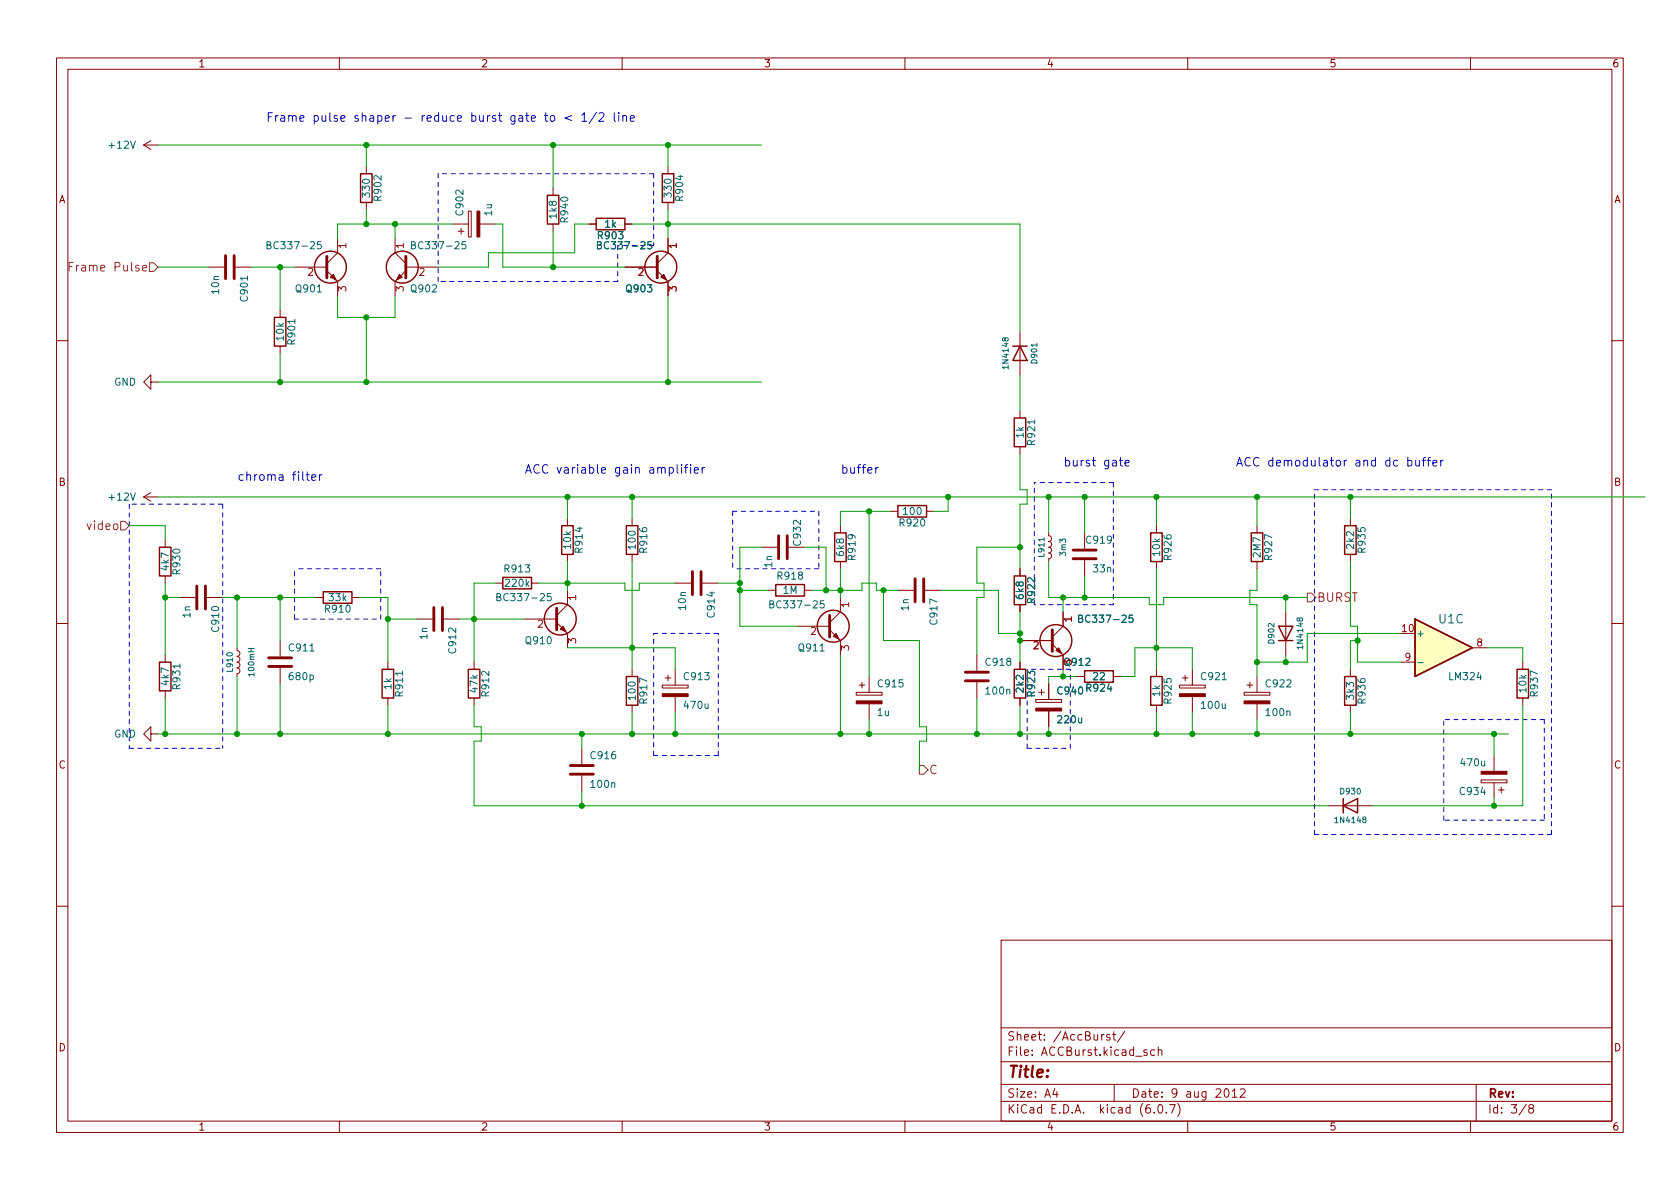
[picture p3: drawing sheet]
<svg xmlns="http://www.w3.org/2000/svg" width="297mm" height="210mm" viewBox="0 0 297 210" stroke-linecap="round" stroke-linejoin="round" font-family="sans-serif">
<g fill="none" stroke="#840000" stroke-width=".18">
<path d="M10 10.2h277v190.1h-277zM12 12.2h273v186.1h-273zM60 10.2v2M110 10.2v2M160 10.2v2M210 10.2v2M260 10.2v2M25.4 25.6l1.3 .8M25.4 25.6h2.5M26.7 24.9l-1.3 .7M64.8 29.5v1.2M64.8 35.8v1.3"/>
<path d="M80 39.6h2.8M82.8 37.3h.5v4.6h-.5zM84.8 39.6h2.8M97.8 33.3v1.2M97.8 39.6v1.3M104.1 39.6h1.3M110.5 39.6h1.3M118.1 29.5v1.2M118.1 35.8v1.3M36.8 47.2h2.8M41.7 47.2h2.7M49.5 54.9v1.2"/>
<path d="M52.1 47.2h5.7M57.8 47.9l1.9 1.9v2.5M59.7 42.2v2.5l-1.9 1.9M69.8 42.2v2.5l2 1.9M71.8 47.9l-2 1.9v2.5M71.8 47.2h5.7M81 40.9h1M81.5 40.4v1M110.5 47.2h5.7M116.2 47.9l1.9 1.9v2.5M118.1 42.2v2.5l-1.9 1.9M180.3 58.7v7.6"/>
<path d="M10 60.2h2M26.7 67.6v-1.3l-1.3 1.3 1.3 1.2v-1.2h1.2M49.5 61.2v1.3M180.3 72.6v1.3M180.3 79v1.3M285 60.2h2M25.4 87.9l1.3 .7M25.4 87.9h2.5M26.7 87.1l-1.3 .8M29.2 95.5v1.3M100.3 91.7v1.3M100.3 98v1.3"/>
<path d="M111.8 91.7v1.3M111.8 98v1.3M134.6 96.8h2.8M139.4 96.8h2.8M148.6 93v1.2M148.6 99.3v1.3M157.5 90.4h1.2M163.8 90.4h1.3M185.4 94.2v.5l.4 .2 .1 .3-.1 .4-.4 .2 .3 .1 .2 .3-.1 .4-.4 .2 .4 .2 .1 .4-.2 .3-.3 .1 .4 .1 .1 .4-.1 .4-.4 .1v.5M191.8 94.2v2.8M191.8 99.1v2.7M204.5 93v1.2"/>
<path d="M204.5 99.3v1.3M222.2 93v1.2M222.2 99.3v1.3M238.8 91.7v1.3M238.8 98v1.3M10 110.2h2M29.2 101.8v1.3M29.2 115.8v1.3M31.7 105.7h2.8M36.6 105.7h2.8M41.9 114.5v.6l.4 .1 .1 .4-.1 .3-.4 .2 .3 .1 .2 .3-.1 .4-.4 .2 .4 .2 .1 .4-.2 .3-.3 .1 .4 .2 .1 .3-.1 .4-.4 .1v.5M49.5 113.3v2.8"/>
<path d="M49.5 118.1v2.8M55.9 105.7h1.2M62.2 105.7h1.3M68.6 117.1v1.3M73.7 109.5h2.8M78.5 109.5h2.8M83.8 117.1v1.3M87.6 103.1h1.3M92.7 109.5h5.7M94 103.1h1.2M98.4 110.1l1.9 1.9v2.5M100.3 104.4v2.5l-1.9 1.9"/>
<path d="M111.8 118.4v1.2M117.6 119.9h1M118.1 119.4v1M119.4 103.1h2.8M119.4 118.4v2.8M124.2 103.1h2.8M135.9 104.4h1.3M141 110.7h5.7M142.2 104.4h1.3M146.7 111.4l1.9 1.9v2.5M148.6 105.7v2.5l-1.9 1.9M153.7 119.6v2.8"/>
<path d="M158.7 104.4h2.8M163.6 104.4h2.8M172.7 115.8v2.8M180.3 100.6v1.2M180.3 106.9v1.3M180.3 117.1v1.3M180.3 113.3h5.8M186.1 113.9l1.9 1.9M188 108.2v2.5l-1.9 1.9M190.5 119.6h1.3M196.8 119.6h1.3M204.5 118.4v1.2"/>
<path d="M209 119.9h1.1M209.5 119.4v1M210.8 118.4v2.8M222.2 119.6v2.8M227.3 108.2v7.6M238.8 118.4v1.2M247.6 117.1h2.6M260.3 114.5h2.6M269.2 117.1v1.3M285 110.2h2M26.7 129.8v-1.3l-1.3 1.3 1.3 1.3v-1.3h1.2M29.2 122.2v1.2"/>
<path d="M68.6 123.4v1.3M83.8 123.4v1.3M102.9 132.3v2.8M102.9 137.2v2.7M111.8 124.7v1.3M117.1 121.2h4.6v.5h-4.6zM119.4 123.2v2.8M151.4 122.4h4.6v.5h-4.6zM151.9 121.2h1M152.4 120.6v1.1M153.7 124.5v2.7M172.7 120.6v2.8"/>
<path d="M180.3 123.4v1.3M183.1 123.7h4.6v.5h-4.6zM183.6 122.4h1.1M184.1 121.9v1M185.4 120.9v2.8M185.4 125.7v2.8M204.5 124.7v1.3M208.5 121.2h4.6v.5h-4.6zM210.8 123.2v2.8M220 122.4h4.5v.5h-4.5zM220.5 121.2h1M221 120.6v1.1"/>
<path d="M222.2 124.5v2.7M238.8 124.7v1.3M261.9 137.9h4.5v.5h-4.5zM264.2 133.6v2.8M264.2 138.4v2.8M264.9 139.7h1M265.4 139.2v1M269.2 123.4v1.3M234.9 142.5h7.7M10 160.2h2M177 166.3h108v32h-108zM285 160.2h2"/>
<path d="M60 198.3v2M110 198.3v2M160 198.3v2M177 194.8h108M177 191.8h108M177 187.8h108M177 181.8h108M186.5 192.5l-.4 1h1M186.9 193v1M195.2 182.9l-.3 .1-.1 .2M196.2 183l-.3-.1-.3 .2 .1 .3 .5 .1v.4h-.6M196.7 182.9h.6"/>
<path d="M196.9 182.4v1.3l.4 .2M197 191.8v3M198.9 182.4l-1.3 1.9M202.8 185.7l-.4-.1-.2 .2 .1 .3 .5 .1v.4h-.6M204.1 196.7v.1M204.1 185.7l-.4-.1-.3 .3v.4l.2 .3h.5M204.8 185.8l.2-.2 .4 .1v.9M204.8 185.1v1.5M204.9 195.4l.2-.1a.81 .81 0 0 1 .6 .7 .81 .81 0 0 1-.3 .8h-.2a.81 .81 0 0 1-.6-.6 .81 .81 0 0 1 .3-.8zM206.2 196.7v.1M206.8 195.3h1l-.7 1.5M208.2 195.1a1.72 1.72 0 0 1 0 2.3"/>
<path d="M210 198.3v2M216.6 192.6l.2-.1a.81 .81 0 0 1 .6 .7 .81 .81 0 0 1-.3 .8h-.2a.81 .81 0 0 1-.5-.6 .81 .81 0 0 1 .2-.8zM217.9 193l.4-.5v1.5M217.9 194h.8M219.3 192.7l.6-.2 .2 .2v.3l-.9 1h.9M260 198.3v2M261 191.8v6.5M269.9 195.3l-1.3 1.9M270.6 196l-.3-.3 .1-.2 .2-.2 .4 .1 .2 .2-.1 .2-.7 .2-.1 .3v.2l.3 .3h.4l.2-.3-.1-.4-.2-.1"/>
</g>
<g fill="none" stroke="#840000" stroke-width=".25">
<path d="M63.8 30.7h2v5.1h-2zM96.8 34.5h2v5.1h-2zM105.4 38.6h5.1v2h-5.1zM117.1 30.7h2v5.1h-2zM48.5 56.1h2v5.1h-2zM179.1 61.2h2.5M179.3 73.9h2.1v5.1h-2.1zM180.3 61.2l1.3 2.5h-2.5zM28.2 96.8h2v5h-2zM99.3 93h2v5h-2zM110.7 93h2.1v5h-2.1zM147.6 94.2h2v5.1h-2z"/>
<path d="M158.7 89.4h5.1v2h-5.1zM203.5 94.2h2v5.1h-2zM221.2 94.2h2.1v5.1h-2.1zM237.7 93h2.1v5h-2.1zM28.2 117.1h2v5.1h-2zM57.1 104.6h5.1v2.1h-5.1zM67.6 118.4h2v5h-2zM82.8 118.4h2v5h-2zM88.9 102.1h5.1v2h-5.1zM110.7 119.6h2.1v5.1h-2.1zM137.2 103.4h5v2h-5zM179.3 118.4h2.1v5h-2.1z"/>
<path d="M179.3 101.8h2.1v5.1h-2.1zM191.8 118.6h5v2h-5zM203.5 119.6h2v5.1h-2zM226.1 110.7h2.5l-1.3 2.6zM226.1 113.3h2.5M237.7 119.6h2.1v5.1h-2.1zM250.2 109.5l10.1 5-10.1 5.1zM268.2 118.4h2.1v5h-2.1zM237.5 142.5l2.5-1.3v2.6zM237.5 141.2v2.6"/>
<circle cx="58.4" cy="47.2" r="2.82"/>
<circle cx="71.1" cy="47.2" r="2.82"/>
<circle cx="116.8" cy="47.2" r="2.82"/>
<circle cx="99.1" cy="109.5" r="2.82"/>
<circle cx="147.3" cy="110.7" r="2.82"/>
<circle cx="186.7" cy="113.3" r="2.82"/>
</g>
<g fill="#840000" stroke="#840000" stroke-width=".18">
<path d="M151.4 123.9h4.6v.6h-4.6z"/>
<path d="M99.1 111.2l.5-.5 .5 1.1z"/>
<path d="M117.1 122.7h4.6v.5h-4.6z"/>
<path d="M261.9 136.4h4.5v.5h-4.5z"/>
<path d="M58.4 49l.5-.5 .5 1z"/>
<path d="M147.3 112.5l.5-.5 .5 1z"/>
<path d="M70.6 48.5l.5 .5-1 .5z"/>
<path d="M186.7 115.1l.5-.6 .5 1.1z"/>
<path d="M84.3 37.3h.5v4.6h-.5z"/>
<path d="M183.1 125.2h4.6v.5h-4.6z"/>
<path d="M220 123.9h4.5v.6h-4.5z"/>
<path d="M116.8 49l.5-.5 .6 1z"/>
<path d="M208.5 122.7h4.6v.5h-4.6z"/>
</g>
<g fill="none" stroke="#840000" stroke-width=".51">
<path d="M39.9 45.2v4.1M41.4 45.2v4.1M57.8 45.3v3.8M71.8 45.3v3.8M116.2 45.3v3.8M137.7 94.7v4.1M139.2 94.7v4.1M189.7 98.8h4.1M189.7 97.3h4.1M34.8 103.6v4.1M36.3 103.6v4.1M47.5 117.9h4.1"/>
<path d="M47.5 116.3h4.1M76.7 107.4v4.1M78.2 107.4v4.1M98.4 107.6v3.8M122.4 101.1v4.1M124 101.1v4.1M146.7 108.8v3.8M161.8 102.4v4M163.3 102.4v4M170.7 118.9h4.1M186.1 111.4v3.8M100.8 136.9h4.1"/>
<path d="M100.8 135.4h4.1M170.7 120.4h4.1"/>
</g>
<g fill="none" stroke="#006464" stroke-width=".18">
<path d="M47.2 43.3h.6l.1-.2-.1-.2-.6-.2v1.3h.5l.2-.1v-.3l-.3-.3M56.8 42.7h-.6l-.1 .6 .2-.1 .4 .1 .1 .2v.4l-.2 .1-.5-.1M72.8 43.3h.5l.1-.2v-.2l-.6-.2v1.3h.5l.1-.1 .1-.3-.3-.3M82.3 42.7h-.6v.6l.1-.1 .5 .1 .1 .2-.1 .4-.2 .1-.4-.1M105.6 43.3h.6l.1-.2-.1-.2-.6-.2v1.3h.5l.2-.1 .1-.3-.3-.3M115.2 42.7h-.6l-.1 .6 .2-.1 .4 .1 .1 .2v.4l-.2 .1-.5-.1M87.9 105.6l.5-.1 .1-.2v-.2l-.6-.1v1.2h.4l.2-.1 .1-.3-.3-.2M97.4 105h-.6l-.1 .6 .2-.2 .4 .1 .2 .2-.1 .4-.2 .1-.5-.1M136.1 106.8h.6l.1-.2-.1-.2-.6-.2v1.3h.5l.2-.1v-.3l-.3-.3M145.7 106.2h-.6l-.1 .6 .2-.1 .4 .1 .1 .2v.4l-.2 .1-.5-.1M190.7 109.4l.6-.1 .1-.2-.1-.2-.6-.1v1.2h.5l.2-.1v-.3l-.3-.2M200.3 108.8h-.6l-.1 .6 .2-.1h.4l.1 .2v.4l-.2 .1-.5-.1"/>
<path d="M250.7 117.2h1"/>
</g>
<path d="M250.2 109.5l10.1 5-10.1 5.1z" fill="#ffffc2" stroke="#ffffc2" stroke-width=".18"/>
<path d="M12.2 47.1h.5M12.9 46.4h-.7v1.5M26.4 46.5h.8l.7 .7-.7 .8h-.8zM21.3 92.2h.8l.8 .8-.8 .7h-.8zM231.1 104.9h.8l.8 .8-.8 .7h-.8zM162.6 135.4h.7l.8 .7-.8 .8h-.7z" fill="none" stroke="#725600" stroke-width=".18"/>
<g fill="none" stroke="#0000c2" stroke-width=".18">
<path d="M96.5 19.9v1.3l.4 .3M105.5 19.9l-1.3 1.9M108.6 19.9v1.3l.2 .3M109.4 19.9v.2M96.3 20.4h.6M97.4 20.5l.4-.1 .3 .3v.5l-.3 .3-.4-.1-.1-.2v-.5zM101.1 20.4l-1.2 .5 1.2 .4M102.9 20.4l.4-.5v1.6M102.9 21.5h.8M105.9 20.1l.6-.2 .2 .2 .1 .3-1 1.1h1M109.4 20.4v1.1M110.1 20.6l.2-.2 .4 .1 .1 1"/>
<path d="M110.1 20.4v1.1M111.4 20.9l.8-.1-.1-.3-.4-.1-.3 .3 .1 .7h.6M54.1 83.9h.6M54.3 83.4v1.3l.4 .3M55.1 84.4l.7-.1v-.3l-.5-.1-.2 .3 .1 .7h.6M56.5 83.9v1.1M56.9 83.9l-.3 .1-.1 .2M119.7 82.2v1.3l.2 .2M120.5 82.2v.1M120.5 82.7v1M121 82.7h.6M121.6 82.2l-.4 .2v1.3"/>
<path d="M122.1 82.2v.1M122.1 82.7v1M122.8 83.2l.7-.2-.1-.3h-.4l-.2 .2v.7h.6M124.1 82.7v1M124.6 82.7h-.3l-.2 .3M154.8 82.7v1M155.3 82.7h-.3l-.2 .3M197.9 81.4h.6M198.1 80.9v1.3l.4 .2M198.9 81.9l.7-.1v-.3l-.5-.1-.2 .2 .1 .7h.6M248.9 81.5l.5-.1 .2 .3v.4l-.1 .2h-.6M250.3 81.4l.1 .9 .3 .1 .3-.1"/>
<path d="M251 81.4v1M251.5 81.4h.5M252 80.9l-.3 .2v1.3M252.3 81.4h.6M252.9 80.9l-.3 .2v1.3M253.4 81.9l.7-.1-.1-.3-.4-.1-.2 .2v.7h.6M254.7 81.4v1M255.2 81.4l-.3 .1-.2 .2"/>
</g>
<g fill="none" stroke="#0000c2" stroke-width=".18" stroke-dasharray=".8 .8">
<path d="M115.6 30.7h-38.1M115.6 30.7v12.7M77.5 49.8v-19.1M109.2 43.4v6.4M109.2 49.8h-31.7M115.6 43.4h-6.4M22.9 89.1v43.2M39.4 89.1h-16.5M39.4 89.1v43.2M129.5 90.4v10.2M129.5 90.4h15.3M144.8 90.4v10.2"/>
<path d="M196.8 85.3h-13.9M196.8 85.3v21.6M274.3 86.6h-41.9M52.1 109.5h15.2M52.1 109.5v-8.9M67.3 109.5v-8.9M67.3 100.6h-15.2M127 112h-11.4M144.8 100.6h-15.3M182.9 106.9v-21.6M189.2 118.4h-7.6M196.8 106.9h-13.9"/>
<path d="M22.9 132.3h16.5M115.6 133.6h11.4M115.6 133.6v-21.6M127 133.6v-21.6M181.6 132.3h7.6M181.6 132.3v-13.9M189.2 132.3v-13.9M273 127.2h-17.7M273 127.2v17.8M232.4 147.6v-61M232.4 147.6h41.9M255.3 145v-17.8"/>
<path d="M273 145h-17.7M274.3 147.6v-61"/>
</g>
<g fill="none" stroke="#009600" stroke-width=".18">
<path d="M27.9 25.6h106.7M64.8 25.6v3.9M64.8 37.1v2.5M69.8 39.6v2.6M80 39.6h-20.3v2.6M87.6 39.6h1.3v7.6h21.6M97.8 25.6v7.7M104.1 39.6h-2.5v5.1h-15.2v2.5h-8.9M111.8 39.6h68.5v19.1M118.1 25.6v3.9M118.1 37.1v5.1M27.9 47.2h8.9"/>
<path d="M44.4 47.2h7.7M49.5 47.2v7.7M59.7 52.3v3.8h10.1v-3.8M64.8 56.1v11.5M97.8 40.9v6.3M118.1 52.3v15.3M27.9 67.6h106.7M49.5 62.5v5.1M180.3 66.3v6.3M22.9 93h6.3v2.5M27.9 87.9h262.9M100.3 87.9v3.8"/>
<path d="M100.3 99.3v5.1M111.8 87.9v3.8M111.8 99.3v19.1M134.6 96.8h-3.8v13.9h10.2M142.2 96.8h3.8v7.6M153.7 90.4v29.2M157.5 90.4h-8.9v2.6M167.6 87.9v2.5h-2.5M180.3 96.8h-7.6v6.3h1.3v2.6h-1.3v10.1M180.3 80.3v6.3h1.3v2.5h-1.3v11.5M185.4 99.3v6.4h17.8v1.2h2.5v-1.2h25.4M185.4 87.9v6.3"/>
<path d="M191.8 87.9v6.3M204.5 87.9v5.1M222.2 87.9v5.1M238.8 99.3v11.4h1.2v6.4h7.6M238.8 87.9v3.8M29.2 103.1v12.7M29.2 105.7h2.5M39.4 105.7h16.5M41.9 105.7v8.8M41.9 119.6v10.2M49.5 105.7v7.6M63.5 105.7h5.1v11.4"/>
<path d="M68.6 109.5h5.1M81.3 109.5h11.4M87.6 103.1h-3.8v14M95.2 103.1h15.3v1.3h2.5v-1.3h6.4M100.3 114.5h19.1v3.9M127 103.1h3.8M130.8 104.4h5.1M143.5 104.4h8.9v-1.3h2.5v1.3h3.8M148.6 100.6v5.1M148.6 115.8v14M156.2 104.4v8.9h6.4v15.2h1.2v2.6h-1.2v5M166.4 104.4h10.1v7.6h3.8"/>
<path d="M180.3 108.2v8.9M188 105.7v2.5M188 118.4v1.2M190.5 119.6h-5.1v1.3M191.8 101.8v3.9M204.5 100.6v17.8M210.8 118.4v-3.9h-10.1v5.1h-2.6M222.2 100.6v3.8h-1.2v2.5h1.2v12.7M227.3 105.7v2.5M227.3 115.8v1.3M240 113.3h-1.2v5.1M247.6 112h-16.5v5.1h-8.9"/>
<path d="M262.9 114.5h6.3v2.6M27.9 129.8h238.8M29.2 123.4v6.4M49.5 120.9v8.9M68.6 124.7v5.1M83.8 124.7v3.8h1.3v2.6h-1.3v11.4h151.1M102.9 129.8v2.5M102.9 139.9v2.6M111.8 126v3.8M119.4 126v3.8M153.7 127.2v2.6M172.7 123.4v6.4"/>
<path d="M180.3 124.7v5.1M185.4 128.5v1.3M204.5 126v3.8M210.8 126v3.8M222.2 127.2v2.6M238.8 126v3.8M264.2 129.8v3.8M269.2 124.7v17.8h-26.6M264.2 141.2v1.3"/>
</g>
<g fill="#009600" stroke="#009600" stroke-width=".18">
<circle cx="111.8" cy="87.9" r=".46"/>
<circle cx="100.3" cy="87.9" r=".46"/>
<circle cx="111.8" cy="129.8" r=".46"/>
<circle cx="119.4" cy="129.8" r=".46"/>
<circle cx="130.8" cy="104.4" r=".46"/>
<circle cx="156.2" cy="104.4" r=".46"/>
<circle cx="148.6" cy="104.4" r=".46"/>
<circle cx="97.8" cy="47.2" r=".46"/>
<circle cx="118.1" cy="67.6" r=".46"/>
<circle cx="118.1" cy="25.6" r=".46"/>
<circle cx="118.1" cy="39.6" r=".46"/>
<circle cx="130.8" cy="103.1" r=".46"/>
<circle cx="146" cy="104.4" r=".46"/>
<circle cx="68.6" cy="109.5" r=".46"/>
<circle cx="29.2" cy="129.8" r=".46"/>
<circle cx="41.9" cy="129.8" r=".46"/>
<circle cx="49.5" cy="129.8" r=".46"/>
<circle cx="68.6" cy="129.8" r=".46"/>
<circle cx="49.5" cy="105.7" r=".46"/>
<circle cx="41.9" cy="105.7" r=".46"/>
<circle cx="64.8" cy="25.6" r=".46"/>
<circle cx="64.8" cy="39.6" r=".46"/>
<circle cx="69.8" cy="39.6" r=".46"/>
<circle cx="49.5" cy="47.2" r=".46"/>
<circle cx="97.8" cy="25.6" r=".46"/>
<circle cx="64.8" cy="56.1" r=".46"/>
<circle cx="102.9" cy="142.5" r=".46"/>
<circle cx="111.8" cy="114.5" r=".46"/>
<circle cx="100.3" cy="103.1" r=".46"/>
<circle cx="102.9" cy="129.8" r=".46"/>
<circle cx="83.8" cy="109.5" r=".46"/>
<circle cx="49.5" cy="67.6" r=".46"/>
<circle cx="64.8" cy="67.6" r=".46"/>
<circle cx="29.2" cy="105.7" r=".46"/>
<circle cx="167.6" cy="87.9" r=".46"/>
<circle cx="153.7" cy="90.4" r=".46"/>
<circle cx="204.5" cy="87.9" r=".46"/>
<circle cx="204.5" cy="114.5" r=".46"/>
<circle cx="238.8" cy="87.9" r=".46"/>
<circle cx="222.2" cy="87.9" r=".46"/>
<circle cx="222.2" cy="117.1" r=".46"/>
<circle cx="204.5" cy="129.8" r=".46"/>
<circle cx="210.8" cy="129.8" r=".46"/>
<circle cx="222.2" cy="129.8" r=".46"/>
<circle cx="191.8" cy="87.9" r=".46"/>
<circle cx="185.4" cy="87.9" r=".46"/>
<circle cx="180.3" cy="96.8" r=".46"/>
<circle cx="188" cy="105.7" r=".46"/>
<circle cx="191.8" cy="105.7" r=".46"/>
<circle cx="227.3" cy="117.1" r=".46"/>
<circle cx="238.8" cy="129.8" r=".46"/>
<circle cx="227.3" cy="105.7" r=".46"/>
<circle cx="240" cy="113.3" r=".46"/>
<circle cx="264.2" cy="129.8" r=".46"/>
<circle cx="264.2" cy="142.5" r=".46"/>
<circle cx="180.3" cy="112" r=".46"/>
<circle cx="185.4" cy="129.8" r=".46"/>
<circle cx="180.3" cy="113.3" r=".46"/>
<circle cx="180.3" cy="129.8" r=".46"/>
<circle cx="188" cy="119.6" r=".46"/>
<circle cx="172.7" cy="129.8" r=".46"/>
<circle cx="153.7" cy="129.8" r=".46"/>
<circle cx="148.6" cy="129.8" r=".46"/>
</g>
<text font-size="2.8" fill="#840000" x="178" y="190.6">Title:</text>
<g font-size="2.1" fill="#0000c2">
<text x="47" y="21.5">Frame pulse shaper - reduce burst gate to &lt; 1/2 line</text>
<text x="92.7" y="83.8">ACC variable gain amplifier</text>
<text x="148.6" y="83.8">buffer</text>
<text x="188" y="82.5">burst gate</text>
<text x="218.4" y="82.5">ACC demodulator and dc buffer</text>
<text x="41.9" y="85">chroma filter</text>
</g>
<g font-size="2.1" fill="#725600">
<text x="13.7" y="48">Frame Pulse</text>
<text x="15.7" y="93.7">video</text>
<text x="232.8" y="106.4">BURST</text>
<text x="164.2" y="136.9">C</text>
</g>
<text font-size="2.1" fill="#006464" x="254.4" y="110.2">U1C</text>
<g font-size="2.1" fill="#840000">
<text x="178" y="184">Sheet: /AccBurst/</text>
<text x="178" y="186.7">File: ACCBurst.kicad_sch</text>
<text x="178" y="196.9">KiCad E.D.A. kicad (6.0.7)</text>
<text x="178" y="194.1">Size: A4</text>
<text x="200" y="194.1">Date: 9 aug 2012</text>
<text x="263" y="194.1">Rev:</text>
<text x="263" y="196.9">Id: 3/8</text>
</g>
<g font-size="1.8" fill="#840000">
<text x="35" y="11.9">1</text>
<text x="85" y="11.9">2</text>
<text x="135" y="11.9">3</text>
<text x="185" y="11.9">4</text>
<text x="235" y="11.9">5</text>
<text x="285" y="11.9">6</text>
<text x="10.3" y="35.9">A</text>
<text x="285.3" y="35.9">A</text>
<text x="10.3" y="85.9">B</text>
<text x="285.3" y="85.9">B</text>
<text x="188.3" y="117.7">Q912</text>
<text x="10.3" y="135.9">C</text>
<text x="285.3" y="135.9">C</text>
<text x="10.3" y="185.9">D</text>
<text x="285.3" y="185.9">D</text>
<text x="35" y="199.9">1</text>
<text x="85" y="199.9">2</text>
<text x="135" y="199.9">3</text>
<text x="185" y="199.9">4</text>
<text x="235" y="199.9">5</text>
<text x="285" y="199.9">6</text>
</g>
<g font-size="1.8" fill="#006464">
<text x="19.4" y="26.3">+12V</text>
<text x="65.4" y="34.7" transform="rotate(-90 65.4 34.7)">330</text>
<text x="67.4" y="35.4" transform="rotate(-90 67.4 35.4)">R902</text>
<text x="118.7" y="34.7" transform="rotate(-90 118.7 34.7)">330</text>
<text x="120.8" y="35.4" transform="rotate(-90 120.8 35.4)">R904</text>
<text x="81.9" y="37.9" transform="rotate(-90 81.9 37.9)">C902</text>
<text x="87" y="38.1" transform="rotate(-90 87 38.1)">1u</text>
<text x="98.4" y="38.6" transform="rotate(-90 98.4 38.6)">1k8</text>
<text x="100.5" y="39.2" transform="rotate(-90 100.5 39.2)">R940</text>
<text x="107" y="40.3">1k</text>
<text x="48" y="44.1">BC337-25</text>
<text x="73.5" y="44.1">BC337-25</text>
<text x="105.8" y="42.3">R903</text>
<text x="106.4" y="44.1">BC337-25</text>
<text x="38.7" y="51.9" transform="rotate(-90 38.7 51.9)">10n</text>
<text x="43.8" y="53.2" transform="rotate(-90 43.8 53.2)">C901</text>
<text x="52.4" y="51.7">Q901</text>
<text x="72.8" y="51.7">Q902</text>
<text x="110.8" y="51.7">Q903</text>
<text x="50.2" y="60.1" transform="rotate(-90 50.2 60.1)">10k</text>
<text x="52.2" y="60.8" transform="rotate(-90 52.2 60.8)">R901</text>
<text x="20.2" y="68.2">GND</text>
<text x="181" y="77.4" transform="rotate(-90 181 77.4)">1k</text>
<text x="183" y="78.6" transform="rotate(-90 183 78.6)">R921</text>
<text x="19.4" y="88.5">+12V</text>
<text x="159.2" y="93.1">R920</text>
<text x="159.8" y="91.1">100</text>
<text x="29.8" y="100.8" transform="rotate(-90 29.8 100.8)">4k7</text>
<text x="31.9" y="101.4" transform="rotate(-90 31.9 101.4)">R930</text>
<text x="89.3" y="101.2">R913</text>
<text x="101" y="97" transform="rotate(-90 101 97)">10k</text>
<text x="103" y="97.6" transform="rotate(-90 103 97.6)">R914</text>
<text x="112.4" y="97" transform="rotate(-90 112.4 97)">100</text>
<text x="114.4" y="97.6" transform="rotate(-90 114.4 97.6)">R916</text>
<text x="136.5" y="100.3" transform="rotate(-90 136.5 100.3)">1n</text>
<text x="141.6" y="96.3" transform="rotate(-90 141.6 96.3)">C932</text>
<text x="149.2" y="98.2" transform="rotate(-90 149.2 98.2)">6k8</text>
<text x="151.3" y="98.9" transform="rotate(-90 151.3 98.9)">R919</text>
<text x="192.2" y="96.1">C919</text>
<text x="193.4" y="101.2">33n</text>
<text x="205.1" y="98.2" transform="rotate(-90 205.1 98.2)">10k</text>
<text x="207.1" y="98.9" transform="rotate(-90 207.1 98.9)">R926</text>
<text x="222.9" y="98.5" transform="rotate(-90 222.9 98.5)">2M7</text>
<text x="224.9" y="98.9" transform="rotate(-90 224.9 98.9)">R927</text>
<text x="239.4" y="97" transform="rotate(-90 239.4 97)">2k2</text>
<text x="241.4" y="97.6" transform="rotate(-90 241.4 97.6)">R935</text>
<text x="58.2" y="106.3">33k</text>
<text x="88.6" y="106.3">BC337-25</text>
<text x="89.5" y="103.8">220k</text>
<text x="121.3" y="107.8" transform="rotate(-90 121.3 107.8)">10n</text>
<text x="136.9" y="107.6">BC337-25</text>
<text x="137.6" y="102.5">R918</text>
<text x="138.5" y="105">1M</text>
<text x="160.7" y="107.9" transform="rotate(-90 160.7 107.9)">1n</text>
<text x="181" y="105.9" transform="rotate(-90 181 105.9)">6k8</text>
<text x="183" y="106.5" transform="rotate(-90 183 106.5)">R922</text>
<text x="33.7" y="109.2" transform="rotate(-90 33.7 109.2)">1n</text>
<text x="38.7" y="111.6" transform="rotate(-90 38.7 111.6)">C910</text>
<text x="57.6" y="108.3">R910</text>
<text x="75.6" y="113" transform="rotate(-90 75.6 113)">1n</text>
<text x="93.1" y="113.9">Q910</text>
<text x="126.4" y="109" transform="rotate(-90 126.4 109)">C914</text>
<text x="165.7" y="110.3" transform="rotate(-90 165.7 110.3)">C917</text>
<text x="191.5" y="110.1">BC337-25</text>
<text x="250.3" y="112.6">+</text>
<text x="51.2" y="115.2">C911</text>
<text x="80.6" y="115.4" transform="rotate(-90 80.6 115.4)">C912</text>
<text x="141.3" y="115.2">Q911</text>
<text x="174.4" y="117.7">C918</text>
<text x="29.8" y="121.1" transform="rotate(-90 29.8 121.1)">4k7</text>
<text x="31.9" y="121.7" transform="rotate(-90 31.9 121.7)">R931</text>
<text x="51.3" y="120.3">680p</text>
<text x="69.2" y="121.9" transform="rotate(-90 69.2 121.9)">1k</text>
<text x="71.2" y="123" transform="rotate(-90 71.2 123)">R911</text>
<text x="84.5" y="122.4" transform="rotate(-90 84.5 122.4)">47k</text>
<text x="86.5" y="123" transform="rotate(-90 86.5 123)">R912</text>
<text x="112.4" y="123.6" transform="rotate(-90 112.4 123.6)">100</text>
<text x="114.4" y="124.3" transform="rotate(-90 114.4 124.3)">R917</text>
<text x="121.1" y="120.3">C913</text>
<text x="121.1" y="125.3">470u</text>
<text x="155.4" y="121.5">C915</text>
<text x="174.4" y="122.8">100n</text>
<text x="181" y="122.4" transform="rotate(-90 181 122.4)">2k2</text>
<text x="183" y="123" transform="rotate(-90 183 123)">R923</text>
<text x="187.1" y="122.8">C940</text>
<text x="192.2" y="122.3">R924</text>
<text x="193.3" y="120.3">22</text>
<text x="205.1" y="123.2" transform="rotate(-90 205.1 123.2)">1k</text>
<text x="207.1" y="124.3" transform="rotate(-90 207.1 124.3)">R925</text>
<text x="212.5" y="120.3">C921</text>
<text x="212.5" y="125.3">100u</text>
<text x="223.9" y="121.5">C922</text>
<text x="239.4" y="123.6" transform="rotate(-90 239.4 123.6)">3k3</text>
<text x="241.4" y="124.3" transform="rotate(-90 241.4 124.3)">R936</text>
<text x="256.3" y="120.3">LM324</text>
<text x="269.9" y="122.4" transform="rotate(-90 269.9 122.4)">10k</text>
<text x="271.9" y="123" transform="rotate(-90 271.9 123)">R937</text>
<text x="20.2" y="130.4">GND</text>
<text x="155.2" y="126.6">1u</text>
<text x="187.1" y="127.9">220u</text>
<text x="224" y="126.6">100n</text>
<text x="104.6" y="134.2">C916</text>
<text x="258.4" y="135.5">470u</text>
<text x="104.6" y="139.3">100n</text>
<text x="258.2" y="140.6">C934</text>
</g>
<g font-size="1.8" fill="#a90000">
<text x="61.2" y="43.9" transform="rotate(-90 61.2 43.9)">1</text>
<text x="71.4" y="43.9" transform="rotate(-90 71.4 43.9)">1</text>
<text x="119.6" y="43.9" transform="rotate(-90 119.6 43.9)">1</text>
<text x="54.4" y="48.8">2</text>
<text x="61.2" y="51.5" transform="rotate(-90 61.2 51.5)">3</text>
<text x="71.4" y="51.5" transform="rotate(-90 71.4 51.5)">3</text>
<text x="74.1" y="48.8">2</text>
<text x="112.9" y="48.8">2</text>
<text x="119.6" y="51.5" transform="rotate(-90 119.6 51.5)">3</text>
<text x="101.9" y="106.2" transform="rotate(-90 101.9 106.2)">1</text>
<text x="150.1" y="107.4" transform="rotate(-90 150.1 107.4)">1</text>
<text x="95.1" y="111">2</text>
<text x="101.9" y="113.8" transform="rotate(-90 101.9 113.8)">3</text>
<text x="143.3" y="112.3">2</text>
<text x="189.5" y="110" transform="rotate(-90 189.5 110)">1</text>
<text x="247.9" y="111.8">10</text>
<text x="150.1" y="115" transform="rotate(-90 150.1 115)">3</text>
<text x="182.7" y="114.8">2</text>
<text x="189.5" y="117.6" transform="rotate(-90 189.5 117.6)">3</text>
<text x="248.4" y="116.8">9</text>
<text x="261.1" y="114.3">8</text>
</g>
<g font-size="1.4" fill="#006464">
<text x="178.3" y="65" transform="rotate(-90 178.3 65)">1N4148</text>
<text x="183.4" y="64.2" transform="rotate(-90 183.4 64.2)">D901</text>
<text x="184.7" y="98.4" transform="rotate(-90 184.7 98.4)">L911</text>
<text x="188.5" y="98.2" transform="rotate(-90 188.5 98.2)">3m3</text>
<text x="225.3" y="113.7" transform="rotate(-90 225.3 113.7)">D902</text>
<text x="41.1" y="118.7" transform="rotate(-90 41.1 118.7)">L910</text>
<text x="45" y="119.4" transform="rotate(-90 45 119.4)">100mH</text>
<text x="230.4" y="114.5" transform="rotate(-90 230.4 114.5)">1N4148</text>
<text x="237.1" y="140.5">D930</text>
<text x="236.3" y="145.5">1N4148</text>
</g>
</svg>
